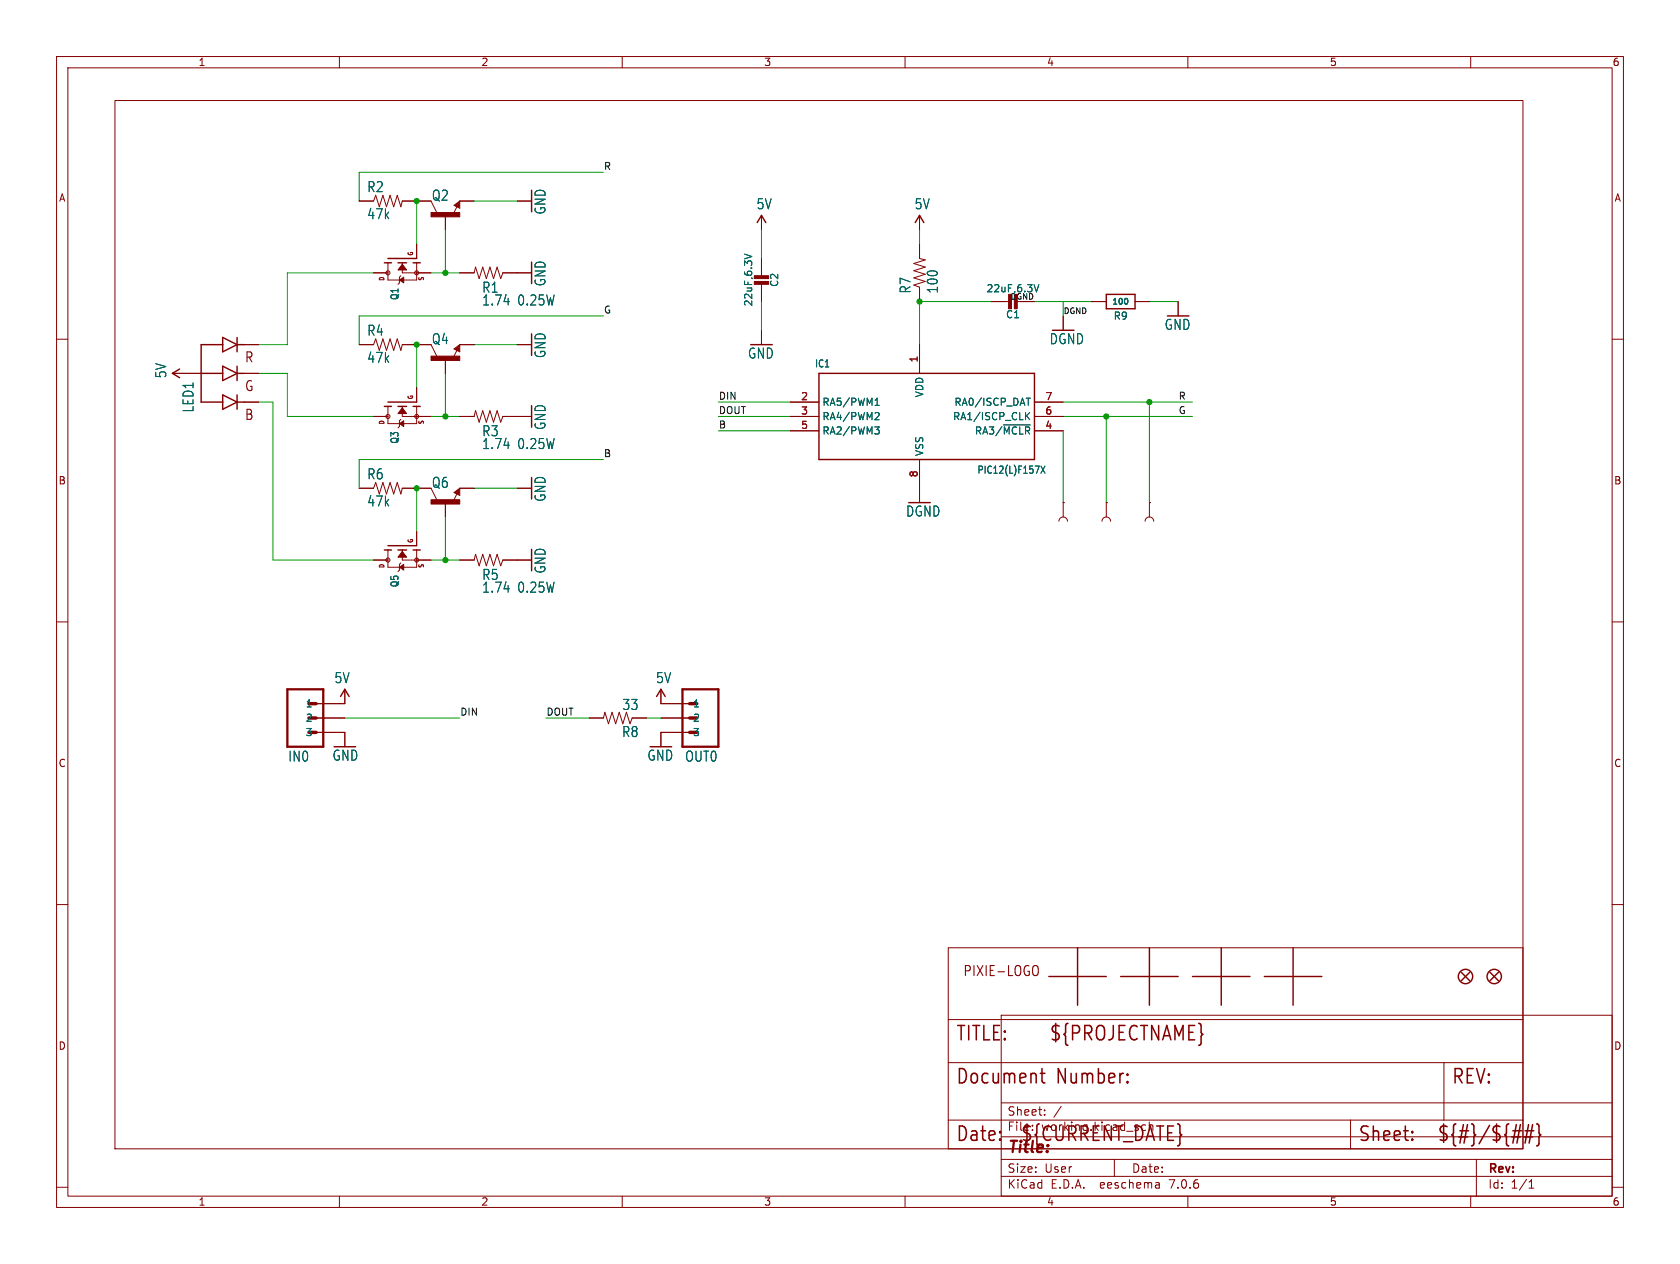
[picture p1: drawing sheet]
<svg xmlns="http://www.w3.org/2000/svg" width="297mm" height="224mm" viewBox="0 0 297 224" stroke-linecap="round" stroke-linejoin="round" font-family="sans-serif">
<g fill="none" stroke="#840000" stroke-width=".18">
<path d="M10 10h277v203.6h-277zM12 12h273v199.6h-273zM20.3 17.8h248.9v185.4h-248.9zM60 10v2M110 10v2M160 10v2M210 10v2M260 10v2M63.5 35.6h2.5l.4-1.1 .7 2.1 .6-2.1 .6 2.1 .7-2.1 .6 2.1 .6-2.1 .7 2.1 .2-1h5.1l1 2M78.7 38.1v2.5M80.3 36.3l1-.7v1.2zM80.8 36.6l-.6 1.2"/>
<path d="M81.3 35.6h2.5M91.4 35.6h2.6M134.6 38.1v2.5M162.6 38.1v2.5M10 60h2M66 48.3h2.6M68.6 46.5v3h5.1v-3M70.9 48.8l-.3 .2v1l-.2 .3M71.1 46.5v1.8h5.1M73.7 43.2v2.5M81.3 48.3h2.5l.3-1.1 .6 2.1 .6-2.1 .7 2.1 .6-2.1 .6 2.1 .7-2.1 .6 2.1 .4-1h5.1M134.6 45.7v3.3"/>
<path d="M134.6 50v3.3M134.6 58.4v2.6M162.6 43.2v2.5l1 .3-2.1 .6 2.1 .6-2.1 .7 2.1 .6-2.1 .6 2.1 .7-2.1 .6 1.1 .4v2.5M175.3 53.3h3.3M180.3 53.3h2.6M188 55.9v2.5M193 53.3h2.6M200.7 53.3h2.5M208.3 53.3v2.6M285 60h2M30.5 66h5.1M43.2 71.1h2.5"/>
<path d="M43.2 61h2.5M43.2 66h2.5M63.5 61h2.5l.4-1.1 .7 2.1 .6-2.1 .6 2.1 .7-2.1 .6 2.1 .6-2.1 .7 2.1 .2-1h5.1l1 2M66 73.7h2.6M68.6 71.9v3h5.1v-3M70.9 74.2l-.3 .2v1l-.2 .3M71.1 71.9v1.8h5.1M73.7 68.6v2.5M78.7 63.5v2.5M80.3 61.7l1-.7v1.2zM80.8 62l-.6 1.2M81.3 73.7h2.5l.3-1.1 .6 2.1 .6-2.1 .7 2.1 .6-2.1 .6 2.1 .7-2.1 .6 2.1 .4-1h5.1"/>
<path d="M81.3 61h2.5M91.4 61h2.6M139.7 73.7h5.1M139.7 71.1h5.1M139.7 76.2h5.1M162.6 61v5M182.9 73.7h5.1M182.9 71.1h5.1M182.9 76.2h5.1M63.5 86.4h2.5l.4-1.1 .7 2.1 .6-2.1 .6 2.1 .7-2.1 .6 2.1 .6-2.1 .7 2.1 .2-1h5.1l1 2M66 99.1h2.6M68.6 97.3v3h5.1v-3"/>
<path d="M70.9 99.6l-.3 .2v1l-.2 .3M71.1 97.3v1.8h5.1M73.7 94v2.5M78.7 88.9v2.5M80.3 87.1l1-.7v1.2zM80.8 87.4l-.6 1.2M81.3 99.1h2.5l.3-1.1 .6 2.1 .6-2.1 .7 2.1 .6-2.1 .6 2.1 .7-2.1 .6 2.1 .4-1h5.1M81.3 86.4h2.5M91.4 86.4h2.6M162.6 81.3v7.6M187.2 92.2a.76 .76 0 0 1 .8-.8 .76 .76 0 0 1 .7 .8M188 88.9h.1"/>
<path d="M188 88.9v2.5M194.8 92.2a.76 .76 0 0 1 .8-.8 .76 .76 0 0 1 .7 .8M195.6 88.9h.1M195.6 88.9v2.5M202.4 92.2a.76 .76 0 0 1 .8-.8 .76 .76 0 0 1 .8 .8M203.2 88.9h.1M203.2 88.9v2.5M10 110h2M285 110h2M55.9 127h5.1M55.9 129.5h5.1v2.6M61 121.9v2.6h-5.1"/>
<path d="M104.1 127h2.6l.2-1 .7 2 .6-2 .6 2 .7-2 .6 2 .6-2 .7 2 .4-1h2.5M116.8 121.9v2.6h5.1M116.8 127h5.1M121.9 129.5h-5.1v2.6M10 160h2M285 160h2M167.6 167.6h101.6v35.6h-101.6zM177 179.6h108v32h-108zM167.6 198.1h101.6M167.6 180.3h101.6M167.6 188h101.6M177 195.1h108"/>
<path d="M184.7 197.1v.2M184.7 196.3v.2M187.6 195.7l-1.3 1.9M238.8 198.1v5.1M255.3 188v10.1M10 210h2M60 211.6v2M110 211.6v2M160 211.6v2M177 208.1h108M177 205.1h108M177 201.1h108"/>
<path d="M197 205.1v3M204.9 209.2l.1 1M205 210.1l-.2 .1M205 209.5l-.2 .1M210 211.6v2M260 211.6v2M261 205.1v6.5M270.3 210.2h.9M270.3 209.1l.4-.4v1.5M285 210h2"/>
<circle cx="68.6" cy="48.3" r=".36"/>
<circle cx="73.7" cy="48.3" r=".36"/>
<circle cx="68.6" cy="73.7" r=".36"/>
<circle cx="73.7" cy="73.7" r=".36"/>
<circle cx="68.6" cy="99.1" r=".36"/>
<circle cx="73.7" cy="99.1" r=".36"/>
</g>
<g fill="none" stroke="#006464" stroke-width=".18">
<path d="M89.1 53.4h.9M131.6 44.9l1.3 .5-1.3 .4M182.8 50.3l.4 1.3 .5-1.3M89.1 78.8h.9M154.6 75.5h.8l-.4 .5 .4 .1v.4l-.2 .3h-.4M154.7 71.7h.7M154.7 70.8l.4-.4v1.3M154.9 73h.4l.1 .3-.8 .9h.8M177.4 75.2h4.7M181.4 70.4h.8M181.5 73.5l.5 .7M182 73l-.7 .7"/>
<path d="M184 82.4l.7 1.3M184.7 82.4l-.7 1.3M89.1 104.2h.9"/>
</g>
<g fill="none" stroke="#840000" stroke-width=".25">
<path d="M80.8 36.3l.2-.1v.4l-.5-.3 .7-.5v.8M133.9 39.4l.7-1.3 .8 1.3M161.8 39.4l.8-1.3 .7 1.3M39.4 59.7l2.5 1.3-2.5 1.2zM41.9 59.7v2.5M67.9 46.5h1.3M68.6 45.7h5.1M70.4 46.5h1.5M73 46.5h1.3M195.6 52.1h5.1v2.5h-5.1zM31.7 65.3l-1.2 .7 1.2 .8M35.6 66h3.8"/>
<path d="M39.4 61h-3.8v10.1h3.8M39.4 64.8l2.5 1.2-2.5 1.3zM39.4 69.9l2.5 1.2-2.5 1.3zM41.9 71.1h1.3M41.9 66h1.3M41.9 61h1.3M41.9 64.8v2.5M41.9 69.9v2.5M67.9 71.9h1.3M68.6 71.1h5.1M70.4 71.9h1.5M73 71.9h1.3"/>
<path d="M80.8 61.7l.2-.1v.4l-.5-.3 .7-.5v.8M144.8 66h38.1v15.3h-38.1zM67.9 97.3h1.3M68.6 96.5h5.1M70.4 97.3h1.5M73 97.3h1.3M80.8 87.1l.2-.1v.4l-.5-.3 .7-.5v.8M60.2 123.2l.8-1.3 .7 1.3M116.1 123.2l.7-1.3 .8 1.3M185.4 172.7h10.2M190.5 167.6v10.2M198.1 172.7h10.2"/>
<path d="M203.2 167.6v10.2M210.8 172.7h10.2M215.9 167.6v10.2M223.5 172.7h10.2M228.6 167.6v10.2M258.3 172l1.5 1.5M259.8 172l-1.5 1.5M263.4 172l1.5 1.5M264.9 172l-1.5 1.5"/>
<circle cx="259.1" cy="172.7" r="1.27"/>
<circle cx="264.2" cy="172.7" r="1.27"/>
</g>
<g fill="#840000" stroke="#840000" stroke-width=".18">
<path d="M71.1 72.1l.8 1.1h-1.5z"/>
<path d="M70.6 74.9l.8-.5v1z"/>
<path d="M133.3 48.8h2.6v.5h-2.6z"/>
<path d="M133.3 49.8h2.6v.5h-2.6z"/>
<path d="M71.1 46.7l.8 1.1h-1.5z"/>
<path d="M70.6 49.5l.8-.5v1z"/>
<path d="M179.3 52.1h.5v2.5h-.5z"/>
<path d="M178.3 52.1h.5v2.5h-.5z"/>
<path d="M71.1 97.5l.8 1.1h-1.5z"/>
<path d="M70.6 100.3l.8-.5v1z"/>
<path d="M76.2 88.4h5.1v.8h-5.1z"/>
<path d="M76.2 63h5.1v.8h-5.1z"/>
<path d="M76.2 37.6h5.1v.8h-5.1z"/>
</g>
<path d="M50.8 121.9h6.3v10.2h-6.3zM120.6 121.9h6.4v10.2h-6.4z" fill="none" stroke="#840000" stroke-width=".41"/>
<path d="M54.6 124.5h1.3M54.6 127h1.3M54.6 129.5h1.3M121.9 124.5h1.3" fill="none" stroke="#840000" stroke-width=".61"/>
<path d="M182.9 170.8l.4 .1a1.26 1.26 0 0 1-.1 1.7h-.3" fill="none" stroke="#840000" stroke-width=".19"/>
<g fill="none" stroke="#840000" stroke-width=".27">
<path d="M183.9 189.8h.8M184.2 189v2.2l.1 .2 .4 .1M199.3 191.3l.1 .1-.1 .1M199.3 191.3l-.1 .1 .1 .1M199.3 190v.2M199.3 191.3v.2M199.3 190l.1 .1-.1 .1M199.3 190l-.1 .1 .1 .1M268.8 198.9l-.6 3.3M270.2 198.9l-.6 3.3M270.9 198.9l-.6 3.3M271.7 198.8l.3 .1 .1 .3v1.2l.3 .3-.3 .4v1.2l-.1 .2-.3 .2"/>
<path d="M249.7 201.5l.1 .1-.1 .1M249.7 200.1l.1 .1-.1 .2M267.2 201.1h1.6M267.5 200h1.5M269.4 201.1h1.5M269.6 200h1.6"/>
</g>
<path d="M199.2 52.8l.2 .4-.2 .6" fill="none" stroke="#006464" stroke-width=".2"/>
<g fill="none" stroke="#009600" stroke-width=".18">
<path d="M73.7 35.6v7.6M83.8 35.6h7.6M106.7 30.5h-43.2v5.1M66 48.3h-15.2v12.7h-5.1M76.2 48.3h5.1M78.7 40.6v7.7M106.7 55.9h-43.2v5.1M134.6 40.6v5.1M134.6 53.3v5.1M162.6 40.6v2.6M175.3 53.3h-12.7v7.7M182.9 53.3h10.1"/>
<path d="M188 53.3v2.6M203.2 53.3h5.1M45.7 71.1h2.6v28h17.7M45.7 66h5.1v7.7h15.2M73.7 61v7.6M76.2 73.7h5.1M78.7 66v7.7M83.8 61h7.6M127 73.7h12.7M127 76.2h12.7M127 71.1h12.7M188 73.7h22.8"/>
<path d="M188 71.1h22.8M188 76.2v12.7M195.6 73.7v15.2M203.2 71.1v17.8M73.7 86.4v7.6M76.2 99.1h5.1M78.7 91.4v7.7M83.8 86.4h7.6M106.7 81.3h-43.2v5.1M61 127h20.3M96.5 127h7.6M114.3 127h2.5"/>
</g>
<g fill="#009600" stroke="#009600" stroke-width=".18">
<circle cx="73.7" cy="86.4" r=".46"/>
<circle cx="78.7" cy="73.7" r=".46"/>
<circle cx="162.6" cy="53.3" r=".46"/>
<circle cx="73.7" cy="61" r=".46"/>
<circle cx="78.7" cy="48.3" r=".46"/>
<circle cx="73.7" cy="35.6" r=".46"/>
<circle cx="78.7" cy="99.1" r=".46"/>
<circle cx="203.2" cy="71.1" r=".46"/>
<circle cx="195.6" cy="73.7" r=".46"/>
</g>
<g font-size="3.5" fill="#840000">
<text x="168.9" y="184.4">TITLE:</text>
<text x="185.4" y="184.4">${PROJECTNAME}</text>
<text x="168.9" y="192.1">Document</text>
<text x="186.8" y="192.1">Number:</text>
<text x="256.5" y="192.1">REV:</text>
<text x="168.9" y="202.2">Date:</text>
<text x="180.3" y="202.2">${CURRENT_DATE}</text>
<text x="240" y="202.2">Sheet:</text>
<text x="254" y="202.2">${#}/${##}</text>
</g>
<text font-size="2.8" fill="#840000" x="178" y="204.5">Title:</text>
<g font-size="2.5" fill="#006464">
<text x="64.8" y="34.2">R2</text>
<text x="76.3" y="35.7">Q2</text>
<text x="64.8" y="39">47k</text>
<text x="96.7" y="38" transform="rotate(-90 96.7 38)">GND</text>
<text x="133.7" y="37.2">5V</text>
<text x="161.6" y="37.2">5V</text>
<text x="85.1" y="52">R1</text>
<text x="96.7" y="50.7" transform="rotate(-90 96.7 50.7)">GND</text>
<text x="161.2" y="52" transform="rotate(-90 161.2 52)">R7</text>
<text x="166" y="52" transform="rotate(-90 166 52)">100</text>
<text x="64.8" y="59.6">R4</text>
<text x="85.1" y="54.2">1.74</text>
<text x="91.5" y="54.2">0.25W</text>
<text x="205.8" y="58.6">GND</text>
<text x="64.8" y="64.4">47k</text>
<text x="76.3" y="61.1">Q4</text>
<text x="96.7" y="63.4" transform="rotate(-90 96.7 63.4)">GND</text>
<text x="132.1" y="63.6">GND</text>
<text x="185.5" y="61.1">DGND</text>
<text x="29.6" y="67" transform="rotate(-90 29.6 67)">5V</text>
<text x="34.4" y="73.1" transform="rotate(-90 34.4 73.1)">LED1</text>
<text x="85.1" y="77.4">R3</text>
<text x="96.7" y="76.1" transform="rotate(-90 96.7 76.1)">GND</text>
<text x="85.1" y="79.6">1.74</text>
<text x="91.5" y="79.6">0.25W</text>
<text x="64.8" y="85">R6</text>
<text x="64.8" y="89.8">47k</text>
<text x="76.3" y="86.5">Q6</text>
<text x="96.7" y="88.8" transform="rotate(-90 96.7 88.8)">GND</text>
<text x="160.1" y="91.6">DGND</text>
<text x="96.7" y="101.5" transform="rotate(-90 96.7 101.5)">GND</text>
<text x="85.1" y="102.8">R5</text>
<text x="85.1" y="105">1.74</text>
<text x="91.5" y="105">0.25W</text>
<text x="59" y="121">5V</text>
<text x="109.9" y="125.8">33</text>
<text x="115.9" y="121">5V</text>
<text x="109.9" y="130.6">R8</text>
<text x="50.9" y="134.9">IN0</text>
<text x="58.7" y="134.8">GND</text>
<text x="114.4" y="134.8">GND</text>
<text x="121" y="134.9">OUT0</text>
</g>
<g font-size="2.5" fill="#840000">
<text x="43.2" y="64.4">R</text>
<text x="43.2" y="69.5">G</text>
<text x="43.2" y="74.5">B</text>
<text x="170.2" y="172.9">PIXIE-LOGO</text>
</g>
<g font-size="2.1" fill="#840000">
<text x="178" y="197.5">Sheet:</text>
<text x="178" y="200.2">File:</text>
<text x="184.1" y="200.2">working.kicad_sch</text>
<text x="178" y="207.6">Size:</text>
<text x="184.7" y="207.6">User</text>
<text x="200" y="207.6">Date:</text>
<text x="263" y="207.9">Rev:</text>
<text x="178" y="210.4">KiCad</text>
<text x="185.7" y="210.4">E.D.A.</text>
<text x="194.6" y="210.4">eeschema</text>
<text x="207" y="210.4">7.0.6</text>
<text x="263" y="210.4">Id:</text>
<text x="267.1" y="210.4">1/1</text>
</g>
<g font-size="1.8" fill="#840000">
<text x="35" y="11.9">1</text>
<text x="85" y="11.9">2</text>
<text x="135" y="11.9">3</text>
<text x="185" y="11.9">4</text>
<text x="235" y="11.9">5</text>
<text x="285" y="11.9">6</text>
<text x="10.3" y="35.9">A</text>
<text x="285.3" y="35.9">A</text>
<text x="10.3" y="85.9">B</text>
<text x="285.3" y="85.9">B</text>
<text x="10.3" y="135.9">C</text>
<text x="285.3" y="135.9">C</text>
<text x="10.3" y="185.9">D</text>
<text x="285.3" y="185.9">D</text>
<text x="35" y="213.4">1</text>
<text x="85" y="213.4">2</text>
<text x="135" y="213.4">3</text>
<text x="185" y="213.4">4</text>
<text x="235" y="213.4">5</text>
<text x="285" y="213.4">6</text>
</g>
<g font-size="1.8" fill="#006464">
<text x="70.7" y="53.2" transform="rotate(-90 70.7 53.2)">Q1</text>
<text x="137.8" y="50.9" transform="rotate(-90 137.8 50.9)">C2</text>
<text x="174.3" y="51.9">22uF,6.3V</text>
<text x="133.2" y="54.3" transform="rotate(-90 133.2 54.3)">22uF,6.3V</text>
<text x="177.7" y="56.5">C1</text>
<text x="196.8" y="56.7">R9</text>
<text x="144" y="65.2">IC1</text>
<text x="145.3" y="72">RA5/PWM1</text>
<text x="163.4" y="70.4" transform="rotate(-90 163.4 70.4)">VDD</text>
<text x="168.6" y="72">RA0/ISCP_DAT</text>
<text x="145.3" y="74.5">RA4/PWM2</text>
<text x="145.3" y="77.1">RA2/PWM3</text>
<text x="168.4" y="74.5">RA1/ISCP_CLK</text>
<text x="172.3" y="77.1">RA3/~{MCLR}</text>
<text x="70.7" y="78.6" transform="rotate(-90 70.7 78.6)">Q3</text>
<text x="163.4" y="80.8" transform="rotate(-90 163.4 80.8)">VSS</text>
<text x="172.7" y="84">PIC12(L)F157X</text>
<text x="70.7" y="104" transform="rotate(-90 70.7 104)">Q5</text>
<text x="54" y="125.3">1</text>
<text x="122.4" y="125.3">1</text>
<text x="54" y="127.9">2</text>
<text x="54" y="130.4">3</text>
<text x="122.4" y="127.9">2</text>
<text x="122.4" y="130.4">3</text>
</g>
<g font-size="1.8" fill="#a90000">
<text x="162.3" y="64.2" transform="rotate(-90 162.3 64.2)">1</text>
<text x="141.5" y="70.9">2</text>
<text x="184.7" y="70.9">7</text>
<text x="141.5" y="73.4">3</text>
<text x="141.5" y="75.9">5</text>
<text x="184.7" y="75.9">4</text>
<text x="184.7" y="73.4">6</text>
<text x="162.3" y="84.5" transform="rotate(-90 162.3 84.5)">8</text>
</g>
<g font-size="1.7" fill="#0f0f0f">
<text x="106.7" y="30.1">R</text>
<text x="106.7" y="55.5">G</text>
<text x="127" y="70.8">DIN</text>
<text x="208.3" y="70.8">R</text>
<text x="127" y="73.3">DOUT</text>
<text x="127" y="75.9">B</text>
<text x="208.3" y="73.3">G</text>
<text x="106.7" y="80.9">B</text>
<text x="81.3" y="126.7">DIN</text>
<text x="96.5" y="126.7">DOUT</text>
</g>
<g font-size="1.4" fill="#006464">
<text x="178.5" y="53.1">DGND</text>
<text x="196.5" y="54.2">100</text>
</g>
<text font-size="1.4" fill="#0f0f0f" x="188" y="55.6">DGND</text>
<g font-size="1.1" fill="#840000">
<text x="73.2" y="45.4" transform="rotate(-90 73.2 45.4)">G</text>
<text x="68.1" y="49.8" transform="rotate(-90 68.1 49.8)">D</text>
<text x="75.1" y="49.8" transform="rotate(-90 75.1 49.8)">S</text>
<text x="73.2" y="70.8" transform="rotate(-90 73.2 70.8)">G</text>
<text x="68.1" y="75.2" transform="rotate(-90 68.1 75.2)">D</text>
<text x="75.1" y="75.2" transform="rotate(-90 75.1 75.2)">S</text>
<text x="68.1" y="100.6" transform="rotate(-90 68.1 100.6)">D</text>
<text x="73.2" y="96.2" transform="rotate(-90 73.2 96.2)">G</text>
<text x="75.1" y="100.6" transform="rotate(-90 75.1 100.6)">S</text>
</g>
</svg>
